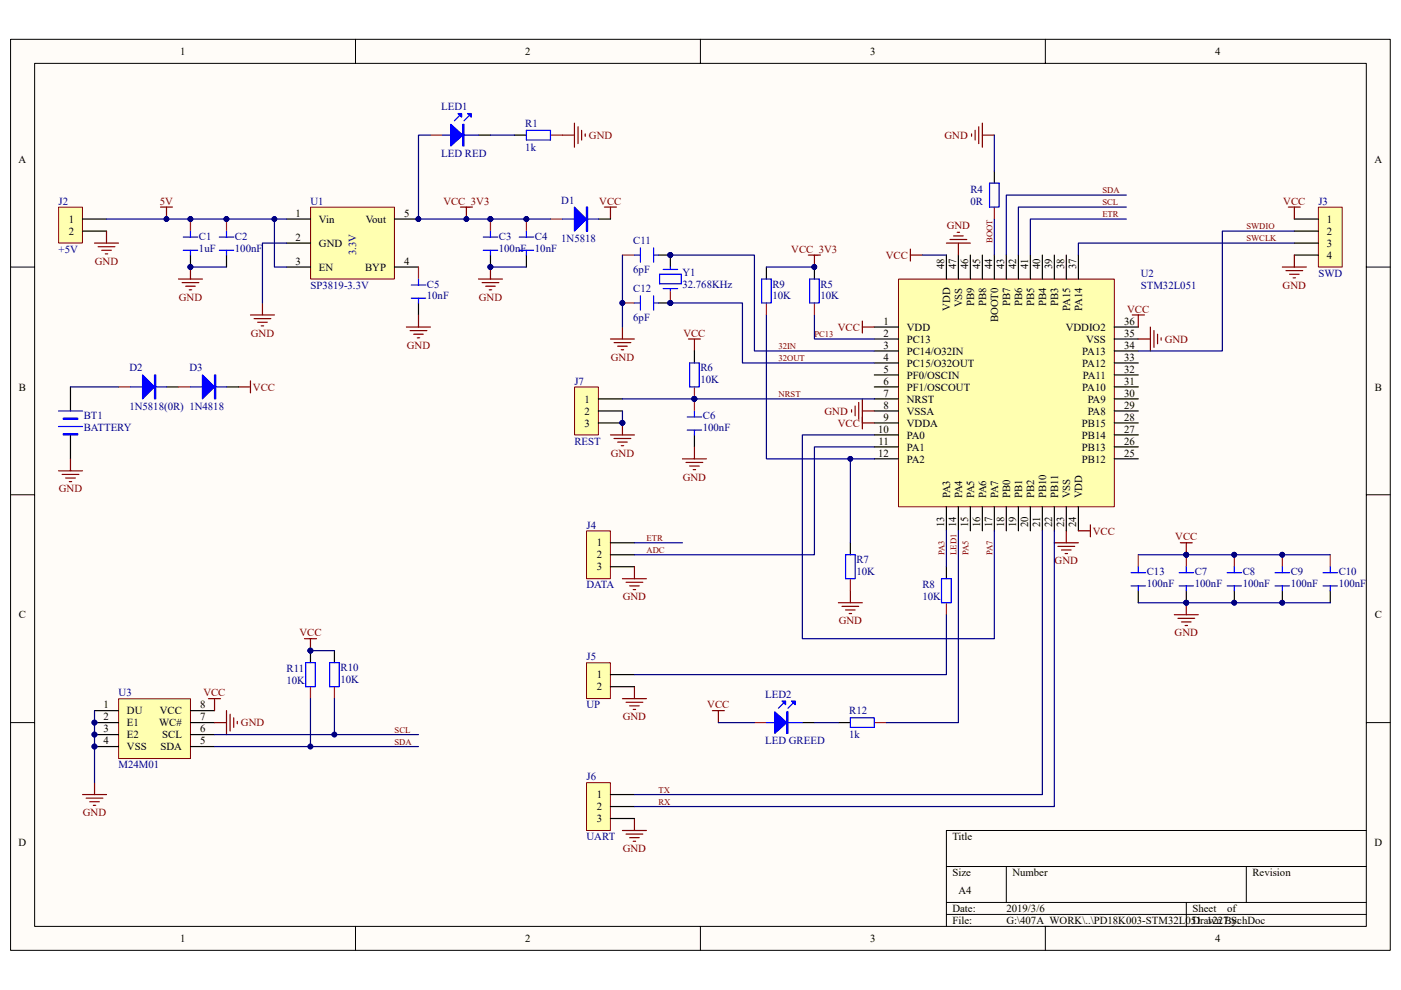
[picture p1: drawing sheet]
<svg xmlns="http://www.w3.org/2000/svg" width="297mm" height="210mm" viewBox="0 0 297 210" stroke-linecap="round" stroke-linejoin="round" font-family="sans-serif">
<path d="M2.3 8.4h292.5v193.2h-292.5z" fill="#fffcf8"/>
<path d="M2.2 8.3h292.6v193.3h-292.6z" fill="none" stroke="#000" stroke-width=".21"/>
<path d="M7.4 13.5h282.3v183h-282.3z" fill="#fffcf8"/>
<g fill="none" stroke="#000" stroke-width=".21">
<path d="M7.3 13.4h282.4v183.1h-282.4zM75.4 8.3v5.1M148.5 8.3v5.1M221.6 8.3v5.1M2.2 56.6h5.1M289.7 56.6h5.1M2.2 104.9h5.1M289.7 104.9h5.1M2.2 153.3h5.1M289.7 153.3h5.1M289.7 176.1h-89v20.4M75.4 196.5v5.1"/>
<path d="M148.5 196.5v5.1M200.7 183.8h89M200.7 191.4h89M200.7 194h89M213.4 183.8v7.6M221.6 196.5v5.1M251.5 191.4v5.1M264.2 183.8v7.6"/>
</g>
<path d="M190.5 59.2h45.8v48.3h-45.8z" fill="#ffffb0"/>
<path d="M190.5 59.2h45.8v48.3h-45.8z" fill="none" stroke="#800000" stroke-width=".21"/>
<g fill="none" stroke="#000" stroke-width=".25">
<path d="M109.1 28.7h2.5M200.7 54.1v5.1M203.2 54.1v5.1M205.7 54.1v5.1M208.3 54.1v5.1M210.8 54.1v5.1M213.4 54.1v5.1M215.9 54.1v5.1M218.5 54.1v5.1M221 54.1v5.1M223.5 54.1v5.1M226.1 54.1v5.1"/>
<path d="M228.6 54.1v5.1M185.4 69.4h5.1M185.4 71.9h5.1M185.4 74.4h5.1M185.4 77h5.1M185.4 79.5h5.1M236.3 69.4h5M236.3 71.9h5M236.3 74.4h5M236.3 77h5M236.3 79.5h5M147.2 92.2v2.6"/>
<path d="M185.4 82.1h5.1M185.4 84.6h5.1M185.4 87.2h5.1M185.4 89.7h5.1M185.4 92.2h5.1M185.4 94.8h5.1M185.4 97.3h5.1M236.3 82.1h5M236.3 84.6h5M236.3 87.2h5M236.3 89.7h5M236.3 92.2h5"/>
<path d="M236.3 94.8h5M236.3 97.3h5M200.7 107.5v5.1M203.2 107.5v5.1M205.7 107.5v5.1M208.3 107.5v5.1M210.8 107.5v5.1M213.4 107.5v5.1M215.9 107.5v5.1M218.5 107.5v5.1M221 107.5v5.1M223.5 107.5v5.1"/>
<path d="M226.1 107.5v5.1M228.6 107.5v5.1"/>
</g>
<g fill="none" stroke="#800000" stroke-width=".25">
<path d="M193 52.8v2.6M193 54.1h2.6M200.7 51.6h5M201.4 50.8h3.6M202.2 50h2M202.9 49.3h.6M203.2 51.6v2.5M146 71.9h2.5M147.2 71.9v2.5M182.8 68.1v2.5M182.8 69.4h2.6M240.1 66.8h2.5"/>
<path d="M241.3 66.8v2.6M241.3 71.9h2.6M243.9 69.4v5M244.7 70.1v3.6M245.4 70.9v2M246.2 71.6v.6M144.7 97.3h5.1M145.5 98.1h3.5M146.2 98.8h2M147 99.6h.5M147.2 94.8v2.5M180.5 86.9v.5"/>
<path d="M181.3 86.1v2.1M182.1 85.4v3.5M182.8 84.6v6.4M182.8 89.7h2.6M182.8 87.2h2.6M223.5 115.1h5.1M224.3 115.9h3.6M225.1 116.6h2M225.8 117.4h.5M226.1 112.6v2.5M228.6 112.6h2.6M231.2 111.3v2.6"/>
<path d="M132 176.1h5.1M132.7 176.9h3.6M133.5 177.7h2M134.3 178.4h.5M134.5 173.6v2.5"/>
</g>
<path d="M116.7 28.7h2.5M147.2 84.6v2.6" fill="none" stroke="#ee0e22" stroke-width=".25"/>
<circle cx="147.2" cy="84.6" r=".5" fill="#000080" stroke="#000080" stroke-width=".21"/>
<path d="M111.6 27.6h5.1v2.1h-5.1zM145.7 91.2h3.1M145.7 88.4h3.1M147.2 87.2v1.2M147.2 91.2v1" fill="none" stroke="#00f" stroke-width=".25"/>
<path d="M279.5 44h5.1v12.6h-5.1z" fill="#ffffb0"/>
<path d="M279.5 43.9h5.1v12.7h-5.1z" fill="none" stroke="#800000" stroke-width=".21"/>
<path d="M101.4 28.7h2.6M210.8 36.3v2.5M274.4 46.5h5.1M274.4 49h5.1M274.4 51.6h5.1M274.4 54.1h5.1" fill="none" stroke="#000" stroke-width=".25"/>
<path d="M206 28.4v.5M206.8 27.6v2.1M207.5 26.9v3.6M208.3 26.1v5.1M208.3 28.7h2.5M271.9 56.6h5.1M272.6 57.4h3.6M273.2 43.9h2.5M273.4 58.2h2M274.2 58.9h.5M274.4 43.9v2.6M274.4 54.1v2.5" fill="none" stroke="#800000" stroke-width=".25"/>
<path d="M91.3 28.7h2.5M210.8 43.9v2.6" fill="none" stroke="#ee0e22" stroke-width=".25"/>
<path d="M93.8 28.7h7.6M97.4 24.6l-1.1 1M99.4 24.6l-1 1M209.8 38.8h2v5.1h-2z" fill="none" stroke="#00f" stroke-width=".25"/>
<path d="M95.6 26.4l2.5 2.3-2.5 2.3z" fill="#00f"/>
<path d="M95.6 26.4l2.5 2.3-2.5 2.3zM98.1 26.4h.3v4.6h-.3zM98.3 26.4v4.6" fill="none" stroke="#00f" stroke-width=".25"/>
<path d="M99.1 24.1h.8v.7z" fill="#00f"/>
<path d="M99.1 24.1h.8v.7z" fill="none" stroke="#00f" stroke-width=".25"/>
<path d="M97.1 24.1h.8v.7z" fill="#00f"/>
<g fill="none" stroke="#00f" stroke-width=".25">
<path d="M97.1 24.1h.8v.7zM146.2 77h2v5.1h-2zM250 124.3h3M250 121.5h3M251.5 120.2v1.3M251.5 124.3v1M260.2 124.3h3M260.2 121.5h3M261.7 120.2v1.3M261.7 124.3v1M270.3 124.3h3.1M270.3 121.5h3.1"/>
<path d="M271.9 120.2v1.3M271.9 124.3v1M280.5 124.3h3.1M280.5 121.5h3.1M282 120.2v1.3M282 124.3v1"/>
</g>
<g fill="none" stroke="#800000" stroke-width=".25">
<path d="M119.2 28.7h2.6M121.8 26.1v5.1M122.6 26.9v3.6M123.3 27.6v2.1M124.1 28.4v.5M128.1 43.9h2.6M129.4 43.9v2.6M250.2 115.1h2.6M251.5 115.1v2.6M249 130.4h5.1M249.7 131.1h3.6M250.5 131.9h2"/>
<path d="M251.3 132.7h.5M251.5 127.8v2.6"/>
</g>
<path d="M147.2 82.1v2.5M251.5 117.7v2.5M261.7 117.7v2.5M271.9 117.7v2.5M282 117.7v2.5" fill="none" stroke="#ee0e22" stroke-width=".25"/>
<g fill="#000080" stroke="#000080" stroke-width=".21">
<circle cx="147.2" cy="84.6" r=".5"/>
<circle cx="251.5" cy="117.7" r=".49"/>
<circle cx="251.5" cy="127.8" r=".49"/>
<circle cx="261.7" cy="117.7" r=".5"/>
<circle cx="261.7" cy="127.8" r=".5"/>
<circle cx="271.9" cy="117.7" r=".49"/>
<circle cx="271.9" cy="127.8" r=".49"/>
</g>
<path d="M147.2 74.4v2.6M251.5 125.3v2.5M261.7 125.3v2.5M271.9 125.3v2.5M282 125.3v2.5" fill="none" stroke="#000" stroke-width=".25"/>
<path d="M65.9 44h17.7v15.2h-17.7z" fill="#ffffb0"/>
<path d="M65.8 43.9h17.8v15.3h-17.8z" fill="none" stroke="#800000" stroke-width=".21"/>
<path d="M40.4 54.1v2.5M48 54.1v2.5M60.7 46.5h5.1M60.7 51.6h5.1M60.7 56.6h5.1M83.6 46.5h5.1M83.6 56.6h5.1M104 54.1v2.5M111.6 54.1v2.5M88.7 64.3v2.5" fill="none" stroke="#000" stroke-width=".25"/>
<g fill="#000080" stroke="#000080" stroke-width=".21">
<circle cx="88.7" cy="46.5" r=".49"/>
<circle cx="35.3" cy="46.5" r=".5"/>
<circle cx="48" cy="46.5" r=".5"/>
<circle cx="40.4" cy="46.5" r=".49"/>
<circle cx="40.4" cy="56.6" r=".49"/>
<circle cx="104" cy="46.5" r=".5"/>
<circle cx="104" cy="56.6" r=".5"/>
<circle cx="111.6" cy="46.5" r=".49"/>
</g>
<g fill="none" stroke="#800000" stroke-width=".25">
<path d="M34 43.9h2.6M35.3 43.9v2.6M101.4 59.2h5.1M102.2 59.9h3.6M104 56.6v2.6M53.1 66.8h5.1M53.9 67.6h3.5M54.6 68.3h2.1M55.4 69.1h.5M55.6 64.3v2.5M86.2 69.4h5.1M86.9 70.1h3.6"/>
<path d="M87.7 70.9h2M88.5 71.6h.5M88.7 66.8v2.6M103 60.7h2M103.7 61.5h.5"/>
</g>
<path d="M40.4 46.5v2.5M48 46.5v2.5M88.7 56.6v2.6M104 46.5v2.5M111.6 46.5v2.5" fill="none" stroke="#ee0e22" stroke-width=".25"/>
<g fill="none" stroke="#00f" stroke-width=".25">
<path d="M38.9 53.1h3M38.9 50.3h3M40.4 49v1.3M40.4 53.1v1M46.5 53.1h3M46.5 50.3h3M48 49v1.3M48 53.1v1M88.7 59.2v1.3M102.5 53.1h3M102.5 50.3h3M104 49v1.3"/>
<path d="M104 53.1v1M110.1 53.1h3M110.1 50.3h3M111.6 49v1.3M111.6 53.1v1M87.2 63.2h3.1M87.2 60.5h3.1M88.7 63.2v1.1"/>
</g>
<path d="M12.4 44h5.1v7.5h-5.1z" fill="#ffffb0"/>
<path d="M12.4 43.9h5.1v7.6h-5.1z" fill="none" stroke="#800000" stroke-width=".21"/>
<path d="M17.5 46.5h5.1M17.5 49h5.1M14.9 82.1v5.1M14.9 92.2v5.1" fill="none" stroke="#000" stroke-width=".25"/>
<path d="M20 51.6h5.1M20.8 52.3h3.6M21.6 53.1h2M22.3 53.8h.5M22.6 49v2.6M37.8 59.2h5.1M38.6 59.9h3.6M40.4 56.6v2.6M39.4 60.7h2M40.1 61.5h.5" fill="none" stroke="#800000" stroke-width=".25"/>
<circle cx="40.4" cy="56.6" r=".49" fill="#000080" stroke="#000080" stroke-width=".21"/>
<path d="M32.8 79.5h.2v5.1h-.2zM32.9 79.5v5.1M12.4 90.5h5.1M12.4 87.2h5.1M13.4 88.7h3.1v.2h-3.1zM13.4 92h3.1v.2h-3.1zM13.4 88.8h3.1M13.4 92.1h3.1M27.7 82.1h7.6" fill="none" stroke="#00f" stroke-width=".25"/>
<path d="M25.1 82.1h2.6" fill="none" stroke="#ee0e22" stroke-width=".25"/>
<path d="M35.3 82.1h2.5" fill="none" stroke="#080d02" stroke-width=".25"/>
<path d="M30.2 79.5l2.6 2.6-2.6 2.5z" fill="#00f"/>
<path d="M119.2 46.5h7.7M124.3 43.9h.3v5.1h-.3zM124.5 43.9v5.1M30.2 79.5l2.6 2.6-2.6 2.5z" fill="none" stroke="#00f" stroke-width=".25"/>
<path d="M12.4 99.9h5.1M14.9 97.3v2.6M50.6 82.1h2.5M53.1 80.8v2.5M13.2 100.6h3.5M13.9 101.4h2.1M14.7 102.2h.5" fill="none" stroke="#800000" stroke-width=".25"/>
<path d="M116.7 46.5h2.5" fill="none" stroke="#ee0e22" stroke-width=".25"/>
<path d="M126.9 46.5h2.5" fill="none" stroke="#080d02" stroke-width=".25"/>
<path d="M121.8 43.9l2.5 2.6-2.5 2.5z" fill="#00f"/>
<path d="M121.8 43.9l2.5 2.6-2.5 2.5zM161.5 59.2h2v5.1h-2zM171.7 59.2h2v5.1h-2zM179.3 117.7h2v5h-2zM199.6 122.7h2.1v5.1h-2.1z" fill="none" stroke="#00f" stroke-width=".25"/>
<g fill="none" stroke="#800000" stroke-width=".25">
<path d="M97.6 43.9h2.6M98.9 43.9v2.6M171.4 54.1h2.5M172.7 54.1v2.5M177.8 127.8h5M178.5 128.6h3.6M179.3 129.4h2M180 130.1h.5M180.3 125.3v2.5M132 148.2h5.1M132.7 148.9h3.6M133.5 149.7h2"/>
<path d="M134.3 150.5h.5M134.5 145.6v2.6"/>
</g>
<g fill="#000080" stroke="#000080" stroke-width=".21">
<circle cx="98.9" cy="46.5" r=".49"/>
<circle cx="172.6" cy="56.6" r=".49"/>
</g>
<path d="M162.5 64.3v2.5M172.7 64.3v2.5M180.3 122.7v2.6M200.7 127.8v2.6" fill="none" stroke="#ee0e22" stroke-width=".25"/>
<path d="M162.5 56.6v2.6M172.7 56.6v2.6M180.3 115.1v2.6M200.7 120.2v2.5" fill="none" stroke="#000" stroke-width=".25"/>
<path d="M25.2 148.2h15.2v12.7h-15.2z" fill="#ffffb0"/>
<path d="M25.1 148.2h15.3v12.7h-15.3z" fill="none" stroke="#800000" stroke-width=".21"/>
<path d="M65.8 138v2.5M70.9 138v2.5M20 150.7h5.1M20 153.3h5.1M20 155.8h5.1M20 158.3h5.1M40.4 150.7h5.1M40.4 153.3h5.1M40.4 155.8h5.1M40.4 158.3h5.1" fill="none" stroke="#000" stroke-width=".25"/>
<g fill="#000080" stroke="#000080" stroke-width=".21">
<circle cx="20" cy="153.3" r=".5"/>
<circle cx="20" cy="155.8" r=".5"/>
<circle cx="20" cy="158.3" r=".5"/>
<circle cx="65.8" cy="138" r=".5"/>
</g>
<g fill="none" stroke="#800000" stroke-width=".25">
<path d="M64.6 135.5h2.5M65.8 135.5v2.5M44.2 148.2h2.6M45.5 148.2v2.5M45.5 153.3h2.5M48 150.7v5.1M48.8 151.5v3.5M49.5 152.3v2M50.3 153v.5M17.5 168.5h5.1M18.3 169.3h3.5M19 170.1h2.1"/>
<path d="M19.8 170.8h.5M20 166v2.5"/>
</g>
<path d="M37.8 82.1h2.6M65.8 145.6v2.6M70.9 145.6v2.6" fill="none" stroke="#ee0e22" stroke-width=".25"/>
<path d="M45.5 79.5h.2v5.1h-.2zM45.6 79.5v5.1M40.4 82.1h7.6M64.8 140.5h2v5.1h-2zM69.9 140.5h2v5.1h-2z" fill="none" stroke="#00f" stroke-width=".25"/>
<path d="M48 82.1h2.6" fill="none" stroke="#080d02" stroke-width=".25"/>
<path d="M42.9 79.5l2.6 2.6-2.6 2.5z" fill="#00f"/>
<path d="M42.9 79.5l2.6 2.6-2.6 2.5z" fill="none" stroke="#00f" stroke-width=".25"/>
<path d="M124.4 140.6h5v7.6h-5z" fill="#ffffb0"/>
<path d="M124.4 140.6h5v7.6h-5z" fill="none" stroke="#800000" stroke-width=".21"/>
<path d="M129.4 143.1h5.1M129.4 145.6h5.1" fill="none" stroke="#000" stroke-width=".25"/>
<path d="M124.4 166h5v10.1h-5z" fill="#ffffb0"/>
<path d="M124.4 166h5v10.1h-5z" fill="none" stroke="#800000" stroke-width=".21"/>
<path d="M129.4 168.5h5.1M129.4 171.1h5.1M129.4 173.6h5.1" fill="none" stroke="#000" stroke-width=".25"/>
<path d="M121.8 82.1h5.1v10.1h-5.1z" fill="#ffffb0"/>
<path d="M121.8 82.1h5.1v10.1h-5.1z" fill="none" stroke="#800000" stroke-width=".21"/>
<path d="M126.9 84.6h5.1M126.9 87.2h5.1M126.9 89.7h5.1M170.1 153.3h2.6M177.8 153.3h2.5" fill="none" stroke="#000" stroke-width=".25"/>
<circle cx="132" cy="89.7" r=".5" fill="#000080" stroke="#000080" stroke-width=".21"/>
<path d="M129.4 92.2h5.1M130.2 93h3.5M131 93.8h2M131.7 94.5h.5M132 89.7v2.5" fill="none" stroke="#800000" stroke-width=".25"/>
<path d="M160 153.3h2.5M185.4 153.3h2.5" fill="none" stroke="#ee0e22" stroke-width=".25"/>
<path d="M162.5 153.3h7.6M166 149.2l-1 1M168.1 149.2l-1 1M180.3 152.3h5.1v2h-5.1z" fill="none" stroke="#00f" stroke-width=".25"/>
<path d="M164.3 151l2.5 2.3-2.5 2.3z" fill="#00f"/>
<path d="M164.3 151l2.5 2.3-2.5 2.3zM166.8 151h.3v4.6h-.3zM166.9 151v4.6" fill="none" stroke="#00f" stroke-width=".25"/>
<path d="M167.8 148.7h.8v.8z" fill="#00f"/>
<path d="M167.8 148.7h.8v.8z" fill="none" stroke="#00f" stroke-width=".25"/>
<path d="M165.8 148.7h.8v.8z" fill="#00f"/>
<g fill="none" stroke="#00f" stroke-width=".25">
<path d="M134.5 54.1h1.3M135.8 52.6v3M138.6 52.6v3M138.6 54.1h1M139.8 58.2h4.6v2h-4.6zM140.6 57.1h3.1M142.1 56.6v.5M134.5 64.3h1.3M135.8 62.7v3.1M138.6 64.3h1M138.6 62.7v3.1M140.6 61.2h3.1"/>
<path d="M142.1 61.2v.5M165.8 148.7h.8v.8z"/>
</g>
<path d="M129.4 71.9h5.1M130.2 72.7h3.5M131 73.4h2M131.7 74.2h.5M132 69.4v2.5M151 150.7h2.6M152.3 150.7v2.6" fill="none" stroke="#800000" stroke-width=".25"/>
<path d="M132 54.1h2.5M132 64.3h2.5M142.1 61.7v2.6" fill="none" stroke="#ee0e22" stroke-width=".25"/>
<g fill="#000080" stroke="#000080" stroke-width=".21">
<circle cx="142.1" cy="64.3" r=".49"/>
<circle cx="142.1" cy="54.1" r=".49"/>
<circle cx="132" cy="64.3" r=".5"/>
</g>
<path d="M139.6 54.1h2.5v2.5M139.6 64.3h2.5" fill="none" stroke="#000" stroke-width=".25"/>
<path d="M124.4 112.6h5v10.1h-5z" fill="#ffffb0"/>
<path d="M124.4 112.6h5v10.1h-5z" fill="none" stroke="#800000" stroke-width=".21"/>
<path d="M129.4 115.1h5.1M129.4 117.7h5.1M129.4 120.2h5.1M241.3 125.3v2.5" fill="none" stroke="#000" stroke-width=".25"/>
<path d="M132 122.7h5.1M132.7 123.5h3.6M133.5 124.3h2M134.3 125.1h.5M134.5 120.2v2.5" fill="none" stroke="#800000" stroke-width=".25"/>
<g fill="none" stroke="#000080" stroke-width=".25">
<path d="M91.3 28.7h-2.6v17.8h28M104 28.7h5.1M210.8 28.7v7.6M22.6 46.5h38.1M40.4 56.6h7.6M58.2 46.5v10.1h2.5M60.7 51.6h-5.1v12.7M104 56.6h7.6M132 54.1v15.3M142.1 54.1h17.9v20.3h25.4M162.5 56.6h10.2M195.6 54.1h5.1"/>
<path d="M210.8 46.5v7.6M238.8 46.5h-20.3v7.6M238.8 41.4h-25.4v12.7M238.8 43.9h-22.9v10.2M274.4 49h-15.2v25.4h-17.9M274.4 51.6h-45.8v2.5M142.1 64.3h15.3v12.7h28M162.5 66.8v30.5h17.8M172.7 66.8v5.1h12.7M14.9 82.1h10.2M132 87.2v2.5M132 84.6h53.4"/>
<path d="M185.4 92.2h-15.3v43.3h40.7v-22.9M185.4 94.8h-12.7v22.9h-38.2M185.4 97.3h-5.1v17.8M134.5 115.1h10.2M200.7 112.6v7.6M203.2 112.6v40.7h-15.3M221 112.6v55.9h-86.5M223.5 112.6v58.5h-89M241.3 117.7h40.7M65.8 138h5.1M200.7 130.4v12.7h-66.2M241.3 127.8h40.7"/>
<path d="M20 150.7v15.3M45.5 155.8h43.2M45.5 158.3h43.2M65.8 148.2v10.1M70.9 148.2v7.6M152.3 153.3h7.7M172.7 153.3h5.1"/>
</g>
<g fill="#000080" stroke="#000080" stroke-width=".21">
<circle cx="147.2" cy="84.6" r=".5"/>
<circle cx="111.6" cy="46.5" r=".49"/>
<circle cx="104" cy="46.5" r=".5"/>
<circle cx="251.5" cy="117.7" r=".49"/>
<circle cx="261.7" cy="117.7" r=".5"/>
<circle cx="271.9" cy="117.7" r=".49"/>
<circle cx="271.9" cy="127.8" r=".49"/>
<circle cx="261.7" cy="127.8" r=".5"/>
<circle cx="251.5" cy="127.8" r=".49"/>
<circle cx="40.4" cy="56.6" r=".49"/>
<circle cx="58.2" cy="46.5" r=".49"/>
<circle cx="104" cy="56.6" r=".5"/>
<circle cx="48" cy="46.5" r=".5"/>
<circle cx="40.4" cy="46.5" r=".49"/>
<circle cx="35.3" cy="46.5" r=".5"/>
<circle cx="88.7" cy="46.5" r=".49"/>
<circle cx="98.9" cy="46.5" r=".49"/>
<circle cx="180.3" cy="97.3" r=".49"/>
<circle cx="172.6" cy="56.6" r=".49"/>
<circle cx="20" cy="158.3" r=".5"/>
<circle cx="20" cy="155.8" r=".5"/>
<circle cx="20" cy="153.3" r=".5"/>
<circle cx="70.9" cy="155.8" r=".49"/>
<circle cx="65.8" cy="158.3" r=".5"/>
<circle cx="65.8" cy="138" r=".5"/>
<circle cx="132" cy="89.7" r=".5"/>
<circle cx="142.1" cy="54.1" r=".49"/>
<circle cx="142.1" cy="64.3" r=".49"/>
<circle cx="132" cy="64.3" r=".5"/>
</g>
<path d="M241.3 117.7v2.5" fill="none" stroke="#ee0e22" stroke-width=".25"/>
<path d="M239.8 124.3h3.1M239.8 121.5h3.1M241.3 120.2v1.3M241.3 124.3v1" fill="none" stroke="#00f" stroke-width=".25"/>
<g font-size="2.3">
<text x="38.2" y="11.7">1</text>
<text x="111.4" y="11.7">2</text>
<text x="184.5" y="11.7">3</text>
<text x="257.6" y="11.7">4</text>
<text x="4" y="34.5">A</text>
<text x="291.4" y="34.5">A</text>
<text x="14.6" y="47.2">1</text>
<text x="62.7" y="46">1</text>
<text x="67.6" y="47.2">Vin</text>
<text x="77.6" y="47.2">Vout</text>
<text x="85.7" y="46">5</text>
<text x="281.3" y="47.2">1</text>
<text x="14.6" y="49.8">2</text>
<text x="62.7" y="51.1">2</text>
<text x="67.6" y="52.3">GND</text>
<text x="281.3" y="49.8">2</text>
<text x="281.3" y="52.3">3</text>
<text x="62.7" y="56.2">3</text>
<text x="67.6" y="57.4">EN</text>
<text x="77.4" y="57.4">BYP</text>
<text x="85.7" y="56.2">4</text>
<text x="200.2" y="57.1" transform="rotate(-90 200.2 57.1)">48</text>
<text x="202.7" y="57.2" transform="rotate(-90 202.7 57.2)">47</text>
<text x="205.2" y="57.1" transform="rotate(-90 205.2 57.1)">46</text>
<text x="207.8" y="57.1" transform="rotate(-90 207.8 57.1)">45</text>
<text x="210.3" y="57.2" transform="rotate(-90 210.3 57.2)">44</text>
<text x="212.9" y="57.1" transform="rotate(-90 212.9 57.1)">43</text>
<text x="215.4" y="57.1" transform="rotate(-90 215.4 57.1)">42</text>
<text x="218" y="57.1" transform="rotate(-90 218 57.1)">41</text>
<text x="220.5" y="57.1" transform="rotate(-90 220.5 57.1)">40</text>
<text x="223.1" y="57.1" transform="rotate(-90 223.1 57.1)">39</text>
<text x="225.6" y="57.1" transform="rotate(-90 225.6 57.1)">38</text>
<text x="228.2" y="57.1" transform="rotate(-90 228.2 57.1)">37</text>
<text x="281.3" y="54.9">4</text>
<text x="201.4" y="66" transform="rotate(-90 201.4 66)">VDD</text>
<text x="204" y="65.2" transform="rotate(-90 204 65.2)">VSS</text>
<text x="206.5" y="64.9" transform="rotate(-90 206.5 64.9)">PB9</text>
<text x="209.1" y="64.9" transform="rotate(-90 209.1 64.9)">PB8</text>
<text x="214.2" y="64.9" transform="rotate(-90 214.2 64.9)">PB7</text>
<text x="216.7" y="64.9" transform="rotate(-90 216.7 64.9)">PB6</text>
<text x="219.2" y="64.9" transform="rotate(-90 219.2 64.9)">PB5</text>
<text x="221.8" y="64.9" transform="rotate(-90 221.8 64.9)">PB4</text>
<text x="224.3" y="64.9" transform="rotate(-90 224.3 64.9)">PB3</text>
<text x="226.9" y="66" transform="rotate(-90 226.9 66)">PA15</text>
<text x="229.4" y="66" transform="rotate(-90 229.4 66)">PA14</text>
<text x="187.3" y="68.9">1</text>
<text x="187.3" y="71.4">2</text>
<text x="192.3" y="70.1">VDD</text>
<text x="211.6" y="68.4" transform="rotate(-90 211.6 68.4)">BOOT0</text>
<text x="226" y="70.1">VDDIO2</text>
<text x="238.3" y="71.4">35</text>
<text x="238.3" y="68.9">36</text>
<text x="187.3" y="74">3</text>
<text x="187.3" y="76.5">4</text>
<text x="192.3" y="72.7">PC13</text>
<text x="192.3" y="75.2">PC14/O32IN</text>
<text x="192.3" y="77.8">PC15/O32OUT</text>
<text x="229.5" y="77.8">PA12</text>
<text x="229.5" y="75.2">PA13</text>
<text x="230.3" y="72.7">VSS</text>
<text x="238.3" y="76.5">33</text>
<text x="238.3" y="74">34</text>
<text x="4" y="82.8">B</text>
<text x="187.3" y="79">5</text>
<text x="187.3" y="81.6">6</text>
<text x="192.3" y="80.3">PF0/OSCIN</text>
<text x="192.3" y="82.8">PF1/OSCOUT</text>
<text x="229.5" y="82.8">PA10</text>
<text x="229.5" y="80.3">PA11</text>
<text x="238.3" y="81.6">31</text>
<text x="238.3" y="79">32</text>
<text x="291.5" y="82.8">B</text>
<text x="123.9" y="85.4">1</text>
<text x="123.9" y="87.9">2</text>
<text x="187.3" y="84.1">7</text>
<text x="187.3" y="86.7">8</text>
<text x="187.3" y="89.2">9</text>
<text x="192.3" y="85.4">NRST</text>
<text x="192.3" y="87.9">VSSA</text>
<text x="230.6" y="87.9">PA8</text>
<text x="230.6" y="85.4">PA9</text>
<text x="238.3" y="89.2">28</text>
<text x="238.3" y="86.7">29</text>
<text x="238.3" y="84.1">30</text>
<text x="123.9" y="90.5">3</text>
<text x="186.2" y="91.8">10</text>
<text x="186.2" y="94.3">11</text>
<text x="192.3" y="90.5">VDDA</text>
<text x="192.3" y="93">PA0</text>
<text x="192.3" y="95.6">PA1</text>
<text x="229.4" y="95.6">PB13</text>
<text x="229.4" y="93">PB14</text>
<text x="229.4" y="90.5">PB15</text>
<text x="238.3" y="94.3">26</text>
<text x="238.3" y="91.8">27</text>
<text x="186.2" y="96.8">12</text>
<text x="192.3" y="98.1">PA2</text>
<text x="229.4" y="98.1">PB12</text>
<text x="238.3" y="96.8">25</text>
<text x="201.4" y="105.7" transform="rotate(-90 201.4 105.7)">PA3</text>
<text x="204" y="105.7" transform="rotate(-90 204 105.7)">PA4</text>
<text x="206.5" y="105.7" transform="rotate(-90 206.5 105.7)">PA5</text>
<text x="209.1" y="105.7" transform="rotate(-90 209.1 105.7)">PA6</text>
<text x="211.6" y="105.7" transform="rotate(-90 211.6 105.7)">PA7</text>
<text x="214.2" y="105.7" transform="rotate(-90 214.2 105.7)">PB0</text>
<text x="216.7" y="105.7" transform="rotate(-90 216.7 105.7)">PB1</text>
<text x="219.2" y="105.7" transform="rotate(-90 219.2 105.7)">PB2</text>
<text x="221.8" y="105.7" transform="rotate(-90 221.8 105.7)">PB10</text>
<text x="224.3" y="105.7" transform="rotate(-90 224.3 105.7)">PB11</text>
<text x="226.9" y="105.7" transform="rotate(-90 226.9 105.7)">VSS</text>
<text x="229.4" y="105.7" transform="rotate(-90 229.4 105.7)">VDD</text>
<text x="200.2" y="111.8" transform="rotate(-90 200.2 111.8)">13</text>
<text x="202.7" y="111.8" transform="rotate(-90 202.7 111.8)">14</text>
<text x="205.2" y="111.8" transform="rotate(-90 205.2 111.8)">15</text>
<text x="207.8" y="111.8" transform="rotate(-90 207.8 111.8)">16</text>
<text x="210.3" y="111.8" transform="rotate(-90 210.3 111.8)">17</text>
<text x="212.9" y="111.8" transform="rotate(-90 212.9 111.8)">18</text>
<text x="215.4" y="111.8" transform="rotate(-90 215.4 111.8)">19</text>
<text x="218" y="111.8" transform="rotate(-90 218 111.8)">20</text>
<text x="220.5" y="111.8" transform="rotate(-90 220.5 111.8)">21</text>
<text x="223.1" y="111.8" transform="rotate(-90 223.1 111.8)">22</text>
<text x="225.6" y="111.8" transform="rotate(-90 225.6 111.8)">23</text>
<text x="228.2" y="111.8" transform="rotate(-90 228.2 111.8)">24</text>
<text x="126.5" y="115.9">1</text>
<text x="126.5" y="118.4">2</text>
<text x="126.5" y="121">3</text>
<text x="4" y="131.2">C</text>
<text x="291.5" y="131.2">C</text>
<text x="126.5" y="143.9">1</text>
<text x="126.5" y="146.4">2</text>
<text x="21.9" y="150.2">1</text>
<text x="21.9" y="152.8">2</text>
<text x="21.9" y="155.3">3</text>
<text x="26.9" y="151.5">DU</text>
<text x="26.9" y="154.1">E1</text>
<text x="33.8" y="154.1">WC#</text>
<text x="33.9" y="151.5">VCC</text>
<text x="42.4" y="152.8">7</text>
<text x="42.4" y="155.3">6</text>
<text x="42.4" y="150.2">8</text>
<text x="21.9" y="157.9">4</text>
<text x="26.9" y="156.6">E2</text>
<text x="26.9" y="159.1">VSS</text>
<text x="34" y="159.1">SDA</text>
<text x="34.4" y="156.6">SCL</text>
<text x="42.4" y="157.9">5</text>
<text x="126.5" y="169.3">1</text>
<text x="126.5" y="171.9">2</text>
<text x="4" y="179.5">D</text>
<text x="126.5" y="174.4">3</text>
<text x="201.9" y="178.2">Title</text>
<text x="291.4" y="179.5">D</text>
<text x="201.9" y="185.8">Size</text>
<text x="214.6" y="185.8">Number</text>
<text x="265.5" y="185.8">Revision</text>
<text x="203.2" y="189.7">A4</text>
<text x="201.9" y="193.5">Date:</text>
<text x="201.9" y="196">File:</text>
<text x="213.4" y="193.5">2019/3/6</text>
<text x="213.4" y="196">G:\407A_WORK\..\PD18K003-STM32L051_1227.SchDoc</text>
<text x="252.8" y="196">Drawn By:</text>
<text x="252.8" y="193.5">Sheet</text>
<text x="260.2" y="193.5">of</text>
<text x="38.2" y="199.8">1</text>
<text x="111.4" y="199.8">2</text>
<text x="184.5" y="199.8">3</text>
<text x="257.6" y="199.8">4</text>
</g>
<g font-size="2.3" fill="#000080">
<text x="93.6" y="23.3">LED1</text>
<text x="111.4" y="26.9">R1</text>
<text x="93.6" y="33.3">LED RED</text>
<text x="111.4" y="32">1k</text>
<text x="205.7" y="40.9">R4</text>
<text x="12.4" y="43.4">J2</text>
<text x="65.8" y="43.4">U1</text>
<text x="119" y="43.2">D1</text>
<text x="205.7" y="43.4">0R</text>
<text x="279.5" y="43.4">J3</text>
<text x="12.4" y="53.6">+5V</text>
<text x="42.2" y="50.8">C1</text>
<text x="42.2" y="53.4">1uF</text>
<text x="49.8" y="50.8">C2</text>
<text x="49.8" y="53.4">100nF</text>
<text x="105.8" y="50.8">C3</text>
<text x="105.8" y="53.4">100nF</text>
<text x="113.4" y="50.8">C4</text>
<text x="113.4" y="53.4">10nF</text>
<text x="119" y="51.3">1N5818</text>
<text x="134.3" y="51.8">C11</text>
<text x="75.5" y="54.1" transform="rotate(-90 75.5 54.1)">3.3V</text>
<text x="134.3" y="57.9">6pF</text>
<text x="144.7" y="58.4">Y1</text>
<text x="241.9" y="58.7">U2</text>
<text x="279.5" y="58.7">SWD</text>
<text x="65.8" y="61.2">SP3819-3.3V</text>
<text x="90.5" y="61">C5</text>
<text x="90.5" y="63.5">10nF</text>
<text x="134.3" y="62">C12</text>
<text x="144.7" y="61">32.768KHz</text>
<text x="163.8" y="61">R9</text>
<text x="163.8" y="63.5">10K</text>
<text x="173.9" y="61">R5</text>
<text x="173.9" y="63.5">10K</text>
<text x="241.9" y="61.2">STM32L051</text>
<text x="134.3" y="68.1">6pF</text>
<text x="27.4" y="78.8">D2</text>
<text x="40.1" y="78.8">D3</text>
<text x="121.8" y="81.6">J7</text>
<text x="148.5" y="78.8">R6</text>
<text x="148.5" y="81.3">10K</text>
<text x="17.8" y="89">BT1</text>
<text x="27.4" y="86.9">1N5818(0R) 1N4818</text>
<text x="149" y="89">C6</text>
<text x="17.8" y="91.5">BATTERY</text>
<text x="121.8" y="94.3">REST</text>
<text x="149" y="91.5">100nF</text>
<text x="124.4" y="112.1">J4</text>
<text x="181.6" y="119.5">R7</text>
<text x="124.4" y="124.8">DATA</text>
<text x="181.6" y="122">10K</text>
<text x="195.6" y="124.8">R8</text>
<text x="243.1" y="122">C13</text>
<text x="243.1" y="124.6">100nF</text>
<text x="253.3" y="122">C7</text>
<text x="253.3" y="124.6">100nF</text>
<text x="263.5" y="122">C8</text>
<text x="263.5" y="124.6">100nF</text>
<text x="273.7" y="122">C9</text>
<text x="273.7" y="124.6">100nF</text>
<text x="283.8" y="122">C10</text>
<text x="283.8" y="124.6">100nF</text>
<text x="195.6" y="127.4">10K</text>
<text x="60.7" y="142.6">R11</text>
<text x="72.2" y="142.3">R10</text>
<text x="124.4" y="140.1">J5</text>
<text x="25.1" y="147.7">U3</text>
<text x="60.7" y="145.2">10K</text>
<text x="72.2" y="144.9">10K</text>
<text x="162.2" y="148">LED2</text>
<text x="124.4" y="150.2">UP</text>
<text x="180.1" y="151.5">R12</text>
<text x="162.2" y="157.9">LED GREED</text>
<text x="180.1" y="156.6">1k</text>
<text x="25.1" y="163">M24M01</text>
<text x="124.4" y="165.5">J6</text>
<text x="124.4" y="178.2">UART</text>
</g>
<g font-size="2.3" fill="#800000">
<text x="124.9" y="29.5">GND</text>
<text x="200.3" y="29.5">GND</text>
<text x="33.9" y="43.4">5V</text>
<text x="94" y="43.4">VCC_3V3</text>
<text x="127.1" y="43.4">VCC</text>
<text x="272.1" y="43.4">VCC</text>
<text x="167.8" y="53.6">VCC_3V3</text>
<text x="200.7" y="48.5">GND</text>
<text x="20.1" y="56.2">GND</text>
<text x="187.8" y="54.9">VCC</text>
<text x="37.9" y="63.8">GND</text>
<text x="101.5" y="63.8">GND</text>
<text x="271.9" y="61.2">GND</text>
<text x="53.2" y="71.4">GND</text>
<text x="144.9" y="71.4">VCC</text>
<text x="177.6" y="70.1">VCC</text>
<text x="239" y="66.3">VCC</text>
<text x="86.3" y="74">GND</text>
<text x="129.5" y="76.5">GND</text>
<text x="246.9" y="72.7">GND</text>
<text x="53.6" y="82.8">VCC</text>
<text x="174.8" y="87.9">GND</text>
<text x="177.6" y="90.5">VCC</text>
<text x="129.5" y="96.8">GND</text>
<text x="144.8" y="101.9">GND</text>
<text x="12.5" y="104.5">GND</text>
<text x="231.7" y="113.4">VCC</text>
<text x="223.6" y="119.7">GND</text>
<text x="249.2" y="114.6">VCC</text>
<text x="132" y="127.4">GND</text>
<text x="63.5" y="135">VCC</text>
<text x="177.8" y="132.4">GND</text>
<text x="249" y="135">GND</text>
<text x="43.1" y="147.7">VCC</text>
<text x="51.1" y="154.1">GND</text>
<text x="132" y="152.8">GND</text>
<text x="150" y="150.2">VCC</text>
<text x="17.6" y="173.1">GND</text>
<text x="132" y="180.7">GND</text>
</g>
<g font-size="1.8" fill="#800000">
<text x="233.7" y="41">SDA</text>
<text x="233.7" y="43.5">SCL</text>
<text x="233.7" y="46.1">ETR</text>
<text x="210.4" y="51.6" transform="rotate(-90 210.4 51.6)">BOOT</text>
<text x="264.3" y="48.6">SWDIO</text>
<text x="264.3" y="51.2">SWCLK</text>
<text x="172.7" y="71.5">PC13</text>
<text x="165.1" y="74.1">32IN</text>
<text x="165.1" y="76.6">32OUT</text>
<text x="165.1" y="84.2">NRST</text>
<text x="137.1" y="114.7">ETR</text>
<text x="137.1" y="117.3">ADC</text>
<text x="200.3" y="117.7" transform="rotate(-90 200.3 117.7)">PA3</text>
<text x="202.8" y="117.7" transform="rotate(-90 202.8 117.7)">LED1</text>
<text x="205.4" y="117.7" transform="rotate(-90 205.4 117.7)">PA5</text>
<text x="210.4" y="117.7" transform="rotate(-90 210.4 117.7)">PA7</text>
<text x="83.6" y="155.4">SCL</text>
<text x="83.6" y="158">SDA</text>
<text x="139.6" y="168.1">TX</text>
<text x="139.6" y="170.7">RX</text>
</g>
</svg>
